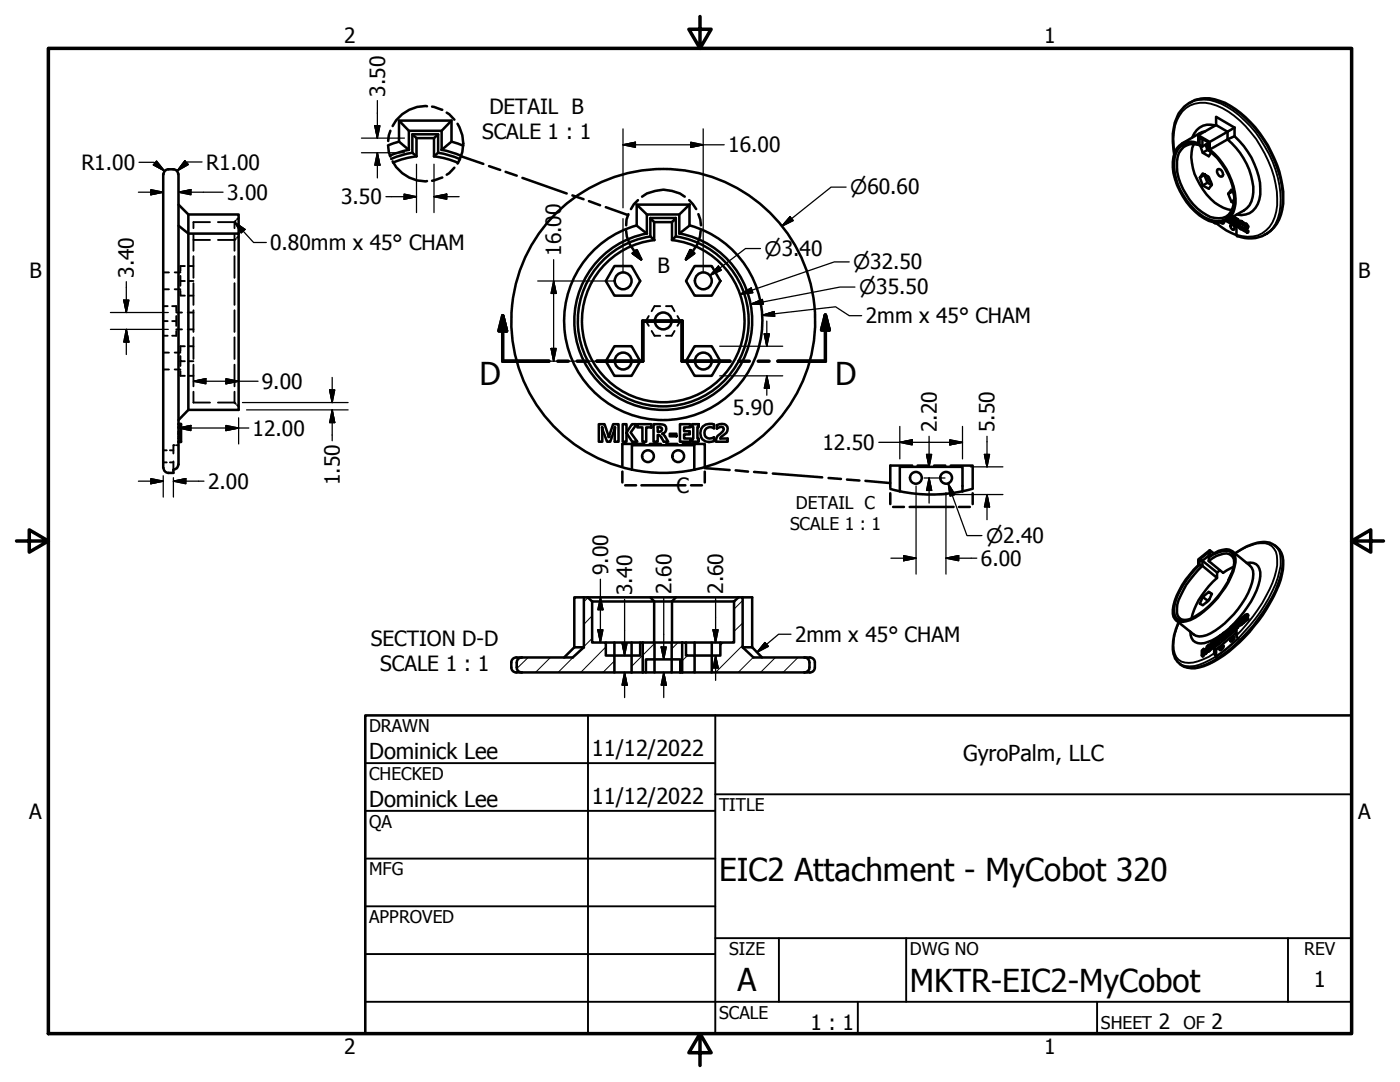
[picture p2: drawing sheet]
<svg xmlns="http://www.w3.org/2000/svg" width="279mm" height="216mm" viewBox="0 0 279 216" stroke-linecap="round" stroke-linejoin="round" font-family="sans-serif">
<!-- layer: Visible (ANSI) -->
<g fill="none" stroke="#000" stroke-width=".51">
<path d="M32.6 34.7v58.6M33.6 33.8h1M33.6 33.8a.98 .98 0 0 0-1 1M34.6 33.8a.98 .98 0 0 1 1 1M35.6 34.7v57.9a1.09 1.09 0 0 1-1 1.1v.7h-1M79.6 28.3l-2.2 .7M79.6 24.1h10.5v4.2l-2 1.6v-3.8h-6.5v3.8l-2-1.6zM79.6 24.1l2 2M81.6 29.9l-1.9 .5-1.9 .7M82.3 26.8l.8 .8h3.5M82.3 30.5l-1.8 .4-2.4 .8M83.1 31.2l-2.7 .5-2 .7"/>
<path d="M86.6 31.2l2.8 .6 2 .7M87.4 30.5l2.6 .6 1.8 .7M87.4 26.8l-.8 .8v3.6l.8-.7v-3.7h-5.1v3.7l.8 .7v-3.6M88.1 29.9l2.3 .6 1.7 .6M90.1 24.1l-2 2M90.1 28.3l2.4 .8M237.7 20.4l-.4 .2M238.3 28.8a8.1 8.1 0 0 0 .6 7 10.7 10.7 0 0 0 6.1 6l.8 .1M239.4 29v-1.6l1.8 1v1.6a13.2 13.2 0 0 1 5.1 10.3 3.5 3.5 0 0 1-5.1 3.5 12.9 12.9 0 0 1-6.9-10.4 4.3 4.3 0 0 1 1.9-4.5 4 4 0 0 1 3.8 .3M239.5 35.4l.5 1.6M240 29.2a3.3 3.3 0 0 0-5.1 3.1 12.3 12.3 0 0 0 5.8 10.6 3.8 3.8 0 0 0 4.5-.1 4.9 4.9 0 0 0 1.1-3.2M240 27.7v1.5"/>
<path d="M240.3 34.9l.7 1.5M240.5 34.8l-1 .6 .5-.8 1.2 .7 .7 1.5-.7 .9-1.2-.7M240.5 26.2l-1.1 .4-3.5 2M240.6 28.9l.4 1-1 .6-.5-1.5M241 28.6v.5l.2 .3M241 35.1a1.41 1.41 0 0 0 .7 1.2M241 29.9l.6 .4M241 28.6l.2 .1M241.2 28.5l-1.2 .7M241.4 28.3l-2.3-1.3v1.6a3.4 3.4 0 0 0-4.9 2.7 12.9 12.9 0 0 0 4.3 10.9 6.3 6.3 0 0 0 5.3 2.2 3.8 3.8 0 0 0 2.8-3.8 14 14 0 0 0-5.2-10.8M241.7 30.4l-.5 .8-1.2-.7M241.8 37l-.8-.6-1 .6"/>
<path d="M242.6 25a3.6 3.6 0 0 0-4.7 2.4M242.7 25v-1.7l3.7 2.2M242.7 25l-3.6 2M242.7 25l2.3 1.3M243 33.8a.9 .9 0 0 1 .9 .4 .9 .9 0 0 1-.1 1 1.02 1.02 0 0 1-.8-1.4zM245 26.3l-3.6 2v1.5M245 27.8a14.1 14.1 0 0 1 5.1 10.6 4.4 4.4 0 0 1-1.8 3.6l-3.6 2M245 27.8l-3.6 2M245 26.3v1.5M245.1 38.7l.6 1.6M246.1 38.2l.2 .6M246.1 38.1l-1 .6 .6-.9 .5 .3"/>
<path d="M246.3 39.9l-.6 .4 .6 .3M246.4 27.2a15.5 15.5 0 0 1 5.1 11.6 4.1 4.1 0 0 1-3.8 4.1l-.9-.1M246.4 25.5v1.7M246.4 27.2l-1.4 .6M246.4 25.5l-1.4 .8M35.6 45l2 1.6h10v35.2h-10M35.6 40.8l2 2v39l-2 2M37.6 42.8h10v3.8M122.6 53.1h3.4l1.8 3-1.8 2.9h-3.4l-1.7-2.9zM127.1 40.8h10.5v4.2l-2 1.6v-3.8h-6.5v3.8l-2-1.6zM127.1 40.8l2 2M127.1 45a19.8 19.8 0 0 0-10.9 30.4 19.8 19.8 0 0 0 32.3 0 19.8 19.8 0 0 0-10.9-30.4"/>
<path d="M129.1 46.6a17.7 17.7 0 0 0-11.5 27.2 17.7 17.7 0 0 0 29.6 0 17.7 17.7 0 0 0-11.6-27.2M129.8 43.5l.8 .8v3.6l-.8-.7zM129.8 43.5h5.1M129.8 47.2a17 17 0 0 0-11.8 26.1 17 17 0 0 0 28.7 0 17 17 0 0 0-11.8-26.1M130.6 44.3h3.5M130.6 47.9a16.2 16.2 0 0 0-12 24.8 16.2 16.2 0 0 0 27.5 0 16.2 16.2 0 0 0-12-24.8M134.1 44.3l.8-.8v3.7l-.8 .7M134.1 44.3v3.6M137.6 40.8l-2 2M138.6 53.1h3.4l1.8 3-1.8 2.9h-3.4l-1.7-2.9zM242.3 44.4l.3 .2 .1-.1M242.7 44.5a12.9 12.9 0 0 0 4.1 2.4"/>
<path d="M242.7 44.4v.1M244.3 44.3l-.2 .3-.5-.2M244.7 44.1l2.1 1.2v1.6l.1 .2M245.6 44.8a.65 .65 0 0 1 .7 .3 .65 .65 0 0 1 0 .7 .74 .74 0 0 1-.7-1zM247.3 44.1h.5M247.6 44.3l-.4-.1a1.01 1.01 0 0 0 .4 1.5M252.9 46.6l-.4 .2M122.6 69.1h3.4l1.8 3-1.8 2.9h-3.4l-1.7-2.9zM138.6 69.1h3.4l1.8 3-1.8 2.9h-3.4l-1.7-2.9zM32.6 93.4a.98 .98 0 0 0 1 1M35.6 84.6h.5M35.6 84.6h.5v3.5h-.5"/>
<path d="M36.1 88.1l-.5 .1M119.5 84.6h1.1l.9 2.6 .9-2.6h1v3.5h-.7v-2.8l-.9 2.8h-.6l-1.1-2.8 .1 2.8h-.7zM124.3 84.6h.7v1.7l1.1-1.7h1l-1.2 1.7 1.3 1.8h-1l-1.1-1.7-.1 1.7h-.7zM126.1 93.7a30.3 30.3 0 0 1-16.8-49.3 30.3 30.3 0 0 1 51.4 8.8 30.3 30.3 0 0 1-32.3 40.9l-2.3-.4M126.1 93.7v-4.9h12.5v4.9M127.2 84.6h2.8v.7h-1v2.8h-.8v-2.8h-1zM130.4 84.6l1.9 .1a.95 .95 0 0 1 .7 1 .95 .95 0 0 1-.8 .9l.5 .5 .6 1h-.8l-.5-.9-.6-.4h-.1v1.3h-.9zM131.3 85.2l.7 .1 .1 .4-.1 .3-.7 .2zM133.7 86.6h1.3v.5h-1.3zM135.7 84.6h2v.7h-1.2v.7h1.2v.7h-1.2v.8h1.3v.6h-2.1zM138.1 84.6h1.3v.6h-.2v2.3h.2v.6h-1.3v-.6h.3v-2.3h-.3zM140.3 85.1a2.33 2.33 0 0 1 2.2-.4v.8a1.16 1.16 0 0 0-1.6 .1 1.16 1.16 0 0 0 0 1.6 1.16 1.16 0 0 0 1.6 0v.8a1.85 1.85 0 0 1-2.4-.5 1.85 1.85 0 0 1 .2-2.4z"/>
<path d="M143.1 84.8a1.59 1.59 0 0 1 2.1 .4 1.4 1.4 0 0 1-.9 1.7l-.4 .3-.1 .3h1.4v.6h-2.3a1.73 1.73 0 0 1 .9-1.6l.7-.8-.2-.4-.3-.1-.9 .3zM177.7 97.6l1.9 .4M179.6 98a30.3 30.3 0 0 0 12.5 0M179.6 98v-4.8h12.5v4.8M194.1 97.5l-2 .5M116.5 119.2h-1.9v10M117.3 119.2h-.8v10M117.3 119.2h12.5l.8 .8v8.2M117.3 119.2l.9 .8M129.8 119.2h5.1M147.4 119.2h.8v10M147.4 119.2h-12.5l-.8 .8v8.2"/>
<path d="M147.4 119.2l-.9 .8M148.2 119.2h1.9v10M239.4 111.6l1.8-1.4v1.8M240 112.9l2.9 2.4v-1.1l.6-.4M240 112.9a16.7 16.7 0 0 0-5.1 7.7 2.7 2.7 0 0 0 .8 3l1.2 .1M240 111.9l-.6-.3v1.1M240 111.9v1M240 111.9l2.9 2.3M241 119.8l-.1 .3M241.2 118.1l.7 .4-.7 1.3-1.2 1-.5-.3 .5-1.4M241.2 112l2.9 2.3 2.1-1.2M241.2 112a5.1 5.1 0 0 1 4.1-1.4 1.72 1.72 0 0 1 1 1.6"/>
<path d="M241.2 111.3a6.3 6.3 0 0 1 3.8-1.4 1.91 1.91 0 0 1 1.3 2.4 15.2 15.2 0 0 1-5.1 8.7l-.9 .8a9.2 9.2 0 0 1-4.1 2 1.67 1.67 0 0 1-1.9-1.7 12.3 12.3 0 0 1 3.4-7.5l1.7-1.9 .6 .2M241.2 110.9l-1.2 1M241.4 109.8l-2.3 1.8v1.2a16.3 16.3 0 0 0-5 8.9 1.93 1.93 0 0 0 .6 2 1.93 1.93 0 0 0 2.1 .3 14.9 14.9 0 0 0 7-5.8 12.4 12.4 0 0 0 2.8-6.8 1.85 1.85 0 0 0-2.6-1.7l-.8 .2-1.8 1v-1.1l.9 .6M241.8 118.6l-.6-.5-1.2 1 1 .7 .4-.3M242.9 115.3a16.2 16.2 0 0 0-5.1 8.1M245.8 114.4l-.6 1.4M245.9 110l3.5 2.8a2.47 2.47 0 0 1 .7 2.6 17.7 17.7 0 0 1-9.3 11.3 2.6 2.6 0 0 1-2.5-.1l-3.6-2.8M248.8 112.3a2.12 2.12 0 0 1 2.2 .5 2.12 2.12 0 0 1 .5 2.1 17.3 17.3 0 0 1-5.1 9.4l-1.9 1.8M254.5 108.9l.3 .3M102 133.2a.98 .98 0 0 0 1 1M102 132.2v1M103 131.2a.98 .98 0 0 0-1 1"/>
<path d="M103.1 134.2h1M104.1 131.2a.98 .98 0 0 0-1 1v1a.98 .98 0 0 0 1 1M114.6 129.2h1.9M114.6 129.2l-2 2M116.5 129.2l-2.2 2h-11.2M118.2 120v8.2h2.7v2.6h1.7v3.4h-18.5M118.2 120h28.3M120.9 128.2h6.9M122.6 134.2h5.7M122.6 128.2v2.6h3.4v-2.6M128.3 128.2h2.3v3.4h-1.7v2.6h-.6M128.3 128.2h-.5v2.6h-1.8v3.4"/>
<path d="M128.3 128.2v6M128.9 134.2h1.7M130.6 131.6h3.4v2.6h-3.4zM130.6 128.2h3.4M134 134.2h2.1M136.1 128.2h.8v2.6h1.7v3.4h-2.5M136.1 128.2h-2.1v3.4h1.8v2.6M136.1 128.2v6M136.9 128.2h6.9M138.6 128.2v2.6h3.4v-2.6M138.6 134.2h3.4M146.5 120v8.2h-2.7v2.6h-1.8v3.4h18.5"/>
<path d="M148.2 129.2l2.2 2h11.2M148.2 129.2h1.9M150.1 129.2l2 2M160.5 131.2a.98 .98 0 0 1 1 1v1a.98 .98 0 0 1-1 1M160.5 134.2h1.1M161.6 131.2a.98 .98 0 0 1 1 1M162.6 133.2a.98 .98 0 0 1-1 1M162.6 132.2v1M235.3 132.3l.3 .4M237.6 126a2.1 2.1 0 0 0 2.7 2.3 9.4 9.4 0 0 0 3.4-1.6M242.3 129.3l4.5-3.6v1.2l.3 .5-2.2 1.9-2.2 1.7M242.7 129.6l-.4-.3v1.1l.4 .6"/>
<path d="M243.6 129.1l.5-.3 .1 .2a.91 .91 0 0 1-.7 .7v-.4zM246 127.1h.4v.2l-.6 .7h-.2a.81 .81 0 0 1 .4-.9zM246.8 126.2l-4.1 3.4v1.4M247.8 124.7l-.5 .1"/>
<circle cx="124.4" cy="56" r="1.68"/>
<circle cx="140.4" cy="56" r="1.68"/>
<circle cx="124.4" cy="72" r="1.68"/>
<circle cx="132.4" cy="64" r="1.68"/>
<circle cx="140.4" cy="72" r="1.68"/>
<circle cx="129.3" cy="91" r="1.17"/>
<circle cx="135.4" cy="91" r="1.17"/>
<circle cx="182.8" cy="95.3" r="1.17"/>
<circle cx="188.8" cy="95.3" r="1.17"/>
</g>
<!-- layer: Hidden (ANSI) -->
<g fill="none" stroke="#000" stroke-width=".38">
<path d="M32.6 57.7h1.1M32.6 54.4h1.1M34.9 57.7h1.1M34.9 54.4h1.1M36 55.1v1h.9M36 58v1h.9M36 56.1v.9M36.9 53.1h-.9v1M37.7 53.1h.9M37.7 56.1h.9M37.7 59h.9M38.6 46.7v3.3"/>
<path d="M38.6 51.1v4.3M38.6 56.5v4.3M38.6 47.9h3.3M41.9 44.3h-3.3v1.2M43.5 44.3h3.3M46.8 46.7v3.3M46.8 44.3v1.2M46.8 51.1v4.3M46.8 56.5v4.3M47.1 47.7l-.3 .2h-3.3M47.1 44l-.3 .3M47.6 47.2l-.3 .2"/>
<path d="M47.6 43.5l-.3 .3M32.6 61.1h.9M32.6 67h.9M32.6 64.1h.9M32.6 73.7h1.1M32.6 70.4h1.1M34.4 64.1h.8v.9M34.4 61.1h.8v1M34.9 73.7h1.1M34.9 70.4h1.1M35.2 66v1h-.8M35.2 63.1v1"/>
<path d="M35.2 65.7h1.1M35.2 62.4h1.1M36 71.1v1h.9M36 72.1v.9M36 74v1h.9M36.9 69.1h-.9v1M37.5 65.7h1.1M37.5 62.4h1.1M37.7 75h.9M37.7 69.1h.9M37.7 72.1h.9M38.6 61.9v4.3"/>
<path d="M38.6 67.3v4.3M38.6 72.8v4.3M38.6 78.2v2.1h3.3M46.8 61.9v4.3M46.8 67.3v4.3M46.8 72.8v4.3M46.8 78.2v2.1M129.5 63.1l-.6 1 .6 .9M130 66l.6 1h1.2M131.8 61.1h-1.2l-.6 1M132.9 61.1h1.1l.6 1M134.6 66l-.6 1h-1.1"/>
<path d="M135.2 63.1l.6 1-.6 .9M32.6 92.3h.7M32.6 89.9h.7M33.9 92.3h.7M33.9 89.9h.7M34.6 92.1v1.6M34.9 88.8h-.3v1.7M35.2 88.8h.4M35.6 84.7h.2M35.6 85.5h.2M35.6 85.2h.2M35.6 87.5h.2"/>
<path d="M35.6 87.2h.2M35.6 88h.2M35.6 86h.2M35.6 86.7h.2M35.6 85.3h.2M35.6 86.6h.2M35.6 86.4h.2M35.6 86.3h.2M35.6 86.1h.2M35.6 86.2h.2M35.6 86.8h.2M35.6 87.1h.2"/>
<path d="M35.6 84.8h.2M35.9 84.7h.2M35.9 85.5h.2M35.9 85.2h.2M35.9 87.5h.2M35.9 87.2h.2M35.9 88h.2M35.9 86h.2M35.9 86.7h.2M35.9 85.3h.2M35.9 86.6h.2M35.9 86.4h.2"/>
<path d="M35.9 86.3h.2M35.9 86.1h.2M35.9 86.2h.2M35.9 86.8h.2M35.9 87.1h.2M35.9 84.8h.2M43.5 80.3h3.3M46.8 80.3l.3 .3M47.3 80.8l.3 .3"/>
</g>
<!-- layer: Visible (ANSI) -->
<g fill="#000">
<circle cx="121.5" cy="87.2" r=".25"/>
<circle cx="132.2" cy="86.6" r=".25"/>
</g>
<!-- layer: Visible Narrow (ANSI) -->
<g fill="none" stroke="#000" stroke-width=".38">
<path d="M234.4 30.5a11.3 11.3 0 0 1 1-7.4 5.7 5.7 0 0 1 7.4-2 20.7 20.7 0 0 1 10.3 11 16 16 0 0 1 1.3 11.3 5.4 5.4 0 0 1-6.5 3.7l-1.1-.2M237.3 20.6a7.5 7.5 0 0 1 7.6 .7 23.6 23.6 0 0 1 10.7 18.6 8.1 8.1 0 0 1-2.3 6.3l-.8 .6M237.7 20.4a6.5 6.5 0 0 1 6.3 .1 22 22 0 0 1 10.9 13.2 15.6 15.6 0 0 1 .5 9.7 6.6 6.6 0 0 1-2.5 3.2M247.5 44.7l-.2 .1M247.8 44.1l-.2 .2M247.8 45.3l-.2 .2M248.6 45.4l-.2 .1M248.7 44.6l-.2 .2M249.1 45.3l-.2 .1M246.5 110.4a10 10 0 0 1 6-2 3 3 0 0 1 2.4 3.4 14.4 14.4 0 0 1-2.2 7.1 34.2 34.2 0 0 1-5.9 7.9M254.5 108.9a5 5 0 0 1 .8 5.1 27.7 27.7 0 0 1-7 12.1l-1.2 1.3M254.8 109.2a4 4 0 0 1 1.1 3.8 21.3 21.3 0 0 1-3.9 9.1 29.5 29.5 0 0 1-11.3 10.4 6 6 0 0 1-4.4 .5l-.7-.3"/>
<path d="M235.3 124.2a9.2 9.2 0 0 0-.9 6.2 2.58 2.58 0 0 0 2.8 1.9 9.6 9.6 0 0 0 5.1-1.9M240.1 130l.2 .2M240.5 129.9h.1M240.9 129.2l.1 .1M242.7 131a12 12 0 0 1-5.3 2l-1.5-.3-.6-.4M244 127l.2 .1M244.1 126.5l.2 .1M244.2 127l.2 .1M244.6 126.2l.2 .2M247.3 124.3l.2 .1M247.6 124.5l.2 .2M247.6 123.6l.2 .2"/>
<path d="M248.5 122.9l.1 .2M248.6 123.3l.1 .1M248.9 122.7l.2 .1"/>
</g>
<g fill="none" stroke="#000" stroke-width=".51">
<path d="M237.3 20.6a6.7 6.7 0 0 0-3.1 5.3l-.1 2.3 .2 2.5M237.7 20.4a6.7 6.7 0 0 1 5.7-.3 18.5 18.5 0 0 1 8.8 7.6 21.1 21.1 0 0 1 3.9 12.9 7.7 7.7 0 0 1-3.2 6M242.2 44.3l.2 .2M244.9 43.9l-.2 .1M245.1 43.8l.2 .1 .2-.3-.2 .1v.2M245.6 43.6v.9l.7 .5M245.9 43.8l.4 .3 .1-.2v.3l-.1 .1v-.2M245.9 44.4l.4 .3 .2-.1-.1 .4 .5 .3M246 43.3l.3 .2 .1-.1v.2M246 43.6v.1M246 44.2v.1M246.1 43.2l.3 .2"/>
<path d="M246.3 44.3l-.4-.2v.3l.6 .2M246.3 43.5l.1 .2M246.3 43.8l-.4-.3v.3l.1-.1 .4 .2M246.3 44.7l.1 .2M246.4 43.6l.5 .2h.2v.2h-.3v1l.2-.1M246.8 45h.2M246.9 45v.3l.2-.2M246.9 43.8v.3M247 44.1v.7M247.1 43.8l-.5-.4-.2 .2 .1 1.2h-.1M247.3 44.1l-.1 .1M247.5 44.5a.75 .75 0 0 0 .7 1"/>
<path d="M247.6 45.7l.4 .1M247.6 44.3l.4 .2M247.8 44.1l.4 .3M248 44.5l.2-.1v.3l-.2 .1zM248 44.8l-.5-.3a.58 .58 0 0 0-.1 .7 .58 .58 0 0 0 .6 .3M248.2 45.7v-.2h-.2v.3l.1-.1M248.2 44.7a.56 .56 0 0 1 .7 .4 .56 .56 0 0 1-.4 .7l-.1 .1M248.6 45.4l-.3 .1M248.8 45.7a.6 .6 0 0 0 .2-.8 .6 .6 0 0 0-.8-.2v.3a.35 .35 0 0 1 .5 .3l-.5 .4-.1 .3 .8 .4h.2v-.3l-.2 .1v.2M249.1 46.1l-.5-.3-.2 .1 .5 .3M252.5 46.8a6.7 6.7 0 0 1-5.6 .3M254.5 108.9a4.4 4.4 0 0 0-4.6-.3l-1.1 .4-2.4 1.4"/>
<path d="M254.8 109.2a4.6 4.6 0 0 1 1.2 4.5 25.7 25.7 0 0 1-5.7 11.3 24.4 24.4 0 0 1-10 7.9 4.9 4.9 0 0 1-4.7-.2M235.2 124.1a10.8 10.8 0 0 0-1 6.4l.3 .9 .8 .9M240.1 129.8l.3 .6M240.1 129.8v.1M240.1 129.8v.8l.2 .1-.3 .3-.2-.2 .3-.2M240.2 129.5l.3 .5 .4-1 .3-.3 .2 .1v1.1M240.3 130.1v.6M240.6 129.9l-.4-.4-.4 .3v1M241 129.9l-.2 .4M241.2 128.7v1l.2 .2-.2 .1-.2-.1v-.8l-.3 1.1 .1 .1-.2 .2-.2-.1 .3-.2M241.2 129.7l-.2 .2M241.8 128.8l.6 .2z"/>
<path d="M241.8 128.7l.2 .2v.4l-.2-.1zM241.8 129.2l-.2 .3 .1 .1 .3-.3M241.8 128.2v.5M241.8 128.7v.1M241.8 128.8l.2 .1M241.9 128.3l-.1-.1-.2 .3v1M242.5 127.6l-.4 .9 .5 .1 .1 .2-.3 .2M242.6 127.7l-.4 .2-.4 .8M242.6 128.6l-.4 .3M242.6 127.9l-.3 .6M242.9 127.8l-.1 .2-.2-.2 .3-.3v.8M243.2 127.3l.1 .1v.9l-.1-.2z"/>
<path d="M243.2 128.1l-.3 .2 .2 .2 .2-.2M243.5 126.8l.2 .3-.4 .3M243.5 127l-.3 .3M243.7 126.9l-.2-.1-.9 .8v.2M244 126.6v.3l.3-.5-.3 .2 .2 .1M244 127.1v.3l.2 .2-.3 .2-.2-.1 .3-.3M244.2 127.2l.4 .1-.4-.4-.2 .1 .2 .6M244.5 126.1l.3 .3-.2 .3M244.6 127.3l.3-.3-.6-.3 .3-.4-.1-.2-.8 .6v1M244.7 126.8l-.3 .3M245.3 125.9l.2 .3-.5 .4-.1-.2 .4-.5 .2 .3M245.3 126l-.4 .4"/>
<path d="M245.9 125.1v.2l.4-.3 .1 .3M246.3 125l.1 .3M246.3 125.2l-.4 .3 .1 .1M246.3 124.5l.1 .4-.1 .1M246.3 124.7l-.4 .4 .1 .1M246.3 125.5l-.7 .7M246.4 125.3l-.5 .4v-.2M246.4 124.9l-.1-.4-.7 .7v1l.1 .1 .8-.6-.2-.4M246.5 124.7h-.1l.1-.2-.1 1M246.5 125.5v.2M246.8 124.3v.7h.3v.2M246.9 124.9l.2 .3-.5 .4-.2-.1 .5-.4"/>
<path d="M246.9 124.1v.1M247 124.5h.1M247 124.3l-.1-.1-.1 .1 .2 .2v.5M247.1 124.2l-.2-.1-.5 .4v.2M247.1 124.7l.2 .1M248 123.2l-.6 .5a.69 .69 0 0 0-.3 1l.9-.6M248 123.2l.2 .4-.2-.2zM248 123.4a.7 .7 0 0 0-.6 1l.6-.4M248 124l.2 .3M248.2 123.6l-.5 .3-.2 .5M248.2 124.3l-.4 .4M248.2 123.3l.1-.2 .4-.2-.6 1.2-.1-.1"/>
<path d="M248.2 124.1v.2M248.9 123.3l.2 .3zM248.9 123.4l-.8 .7 .2 .1 .8-.6M248.9 122.6l.2 .2-.1 .2-.6 .6 .5-.8v-.2l-.4 .1-.3 .4v.2l.1 .1 .2-.2"/>
</g>
<g fill="#000">
<circle cx="244.9" cy="43.9" r=".25"/>
<circle cx="245.5" cy="43.6" r=".25"/>
<circle cx="248.6" cy="45.8" r=".25"/>
<circle cx="248.6" cy="45.4" r=".25"/>
<circle cx="240.5" cy="130" r=".25"/>
<circle cx="241" cy="129.1" r=".25"/>
<circle cx="242" cy="128.9" r=".25"/>
<circle cx="244.3" cy="126.7" r=".25"/>
</g>
<!-- layer: Detail Boundary (ANSI) -->
<g fill="none" stroke="#000" stroke-width=".51">
<path d="M77.5 29.2l.1 1.2 .3 .8M77.9 26.1l-.3 .9-.1 1.1M78.4 32.2a7.2 7.2 0 0 0 6.8 3.9M85.2 21.2a7.2 7.2 0 0 0-6.8 3.9M86.2 21.3l2.1 .6M88.3 35.4l-2.1 .7M89.2 22.5l.5 .3 1 1.1M90.7 33.5l-1 1-.5 .4M91.3 24.7a7.5 7.5 0 0 1 0 7.9M92 31.2l4.5 1.5M97.6 33.1l2.2 .8M100.9 34.3l2.2 .8"/>
<path d="M104.3 35.5l8.8 3.1M114.2 39l2.3 .8M127.3 39.9l-.8 .9-.6 .9M128.1 39.2a7.2 7.2 0 0 1 8.6 0M137.5 39.9l1.4 1.8M117.5 40.1l2.3 .9M120.9 41.3l4.4 1.6M125 46.1l.1 1.1 .6 1.6 2.3 3M125.4 42.7l-.4 1.1v1.2M126.3 50.5l.8-.6 .9 1.9zM137.8 49.9l.8 .6-1.7 1.3zM139.4 42.7l.4 1.1 .1 1.2"/>
<path d="M139.8 46.1l-.1 1.1-.6 1.6-2.2 3M124.2 94.1v2.2M124.8 96.8h2.1M128 96.8h8.8M128.6 88.6h-4.4v4.4M129.7 88.6h2.2M133 88.6h2.2M136.3 88.6h4.4v4.4M137.9 96.8h2.2M140.7 94.1v2.2M140.7 93.4l4.9 .4M146.8 93.9l2.5 .2"/>
<path d="M150.5 94.2l2.5 .2M154.2 94.5l9.9 .7M165.4 95.4l2.4 .2M169 95.7l2.5 .2M172.7 95.9l5 .5M177.7 98.4v2.2M182.1 92.9h-4.4v4.4M183.1 92.9h2.3M186.4 92.9h2.3M189.7 92.9h4.4v4.4M194.1 98.4v2.2M178.2 101.2h2.2"/>
<path d="M181.5 101.2h8.8M191.4 101.2h2.1"/>
</g>
<path d="M126.3 50.5l1.7 1.3zM126.3 50.5l.8-.6 .9 1.9zM137.8 49.9l-.9 1.9zM137.8 49.9l.8 .6-1.7 1.3z" fill="#000" stroke="#000" stroke-width=".51"/>
<!-- layer: Dimension (ANSI) -->
<path d="M100.3 63l.8 3h-1.5zM100.3 63v9.1h9.2M111.3 72.1h2.1M115.2 72.1h2.1M119.1 72.1h9.2v-8h7.8v8h9.6M147.4 72.1h2.1M151.3 72.1h2.2M164.7 62.9l.8 2.9h-1.5zM164.7 62.9v9.2h-9.4" fill="none" stroke="#000" stroke-width=".7"/>
<path d="M100.3 63l.8 3zM100.3 63l.8 3h-1.5zM164.7 62.9l.8 2.9zM164.7 62.9l.8 2.9h-1.5z" fill="#000" stroke="#000" stroke-width=".7"/>
<!-- layer: Border (ANSI) -->
<path d="M9.7 9.7h260v196.5h-260zM139.7 3.3v6.4l-2.2-3.9h4.4l-2.2 3.9M3.3 107.9h6.4l-3.9-2.2v4.5l3.9-2.3M269.7 107.9l3.9 2.3v-4.5l-3.9 2.2h6.4M139.7 206.2l2.2 3.9h-4.4l2.2-3.9v6.4" fill="none" stroke="#000" stroke-width=".7"/>
<!-- layer: Title (ANSI) -->
<g fill="none" stroke="#000" stroke-width=".38">
<path d="M72.9 152.3h69.8M117.3 142.7v63.5M142.7 158.5h127M142.7 142.7v63.5M72.9 161.8h69.8M72.9 171.3h69.8M72.9 199.9h196.8M72.9 180.8h69.8M72.9 190.4h69.8M142.7 187.2h127M155.4 187.2v12.7M171.2 199.9v6.3"/>
<path d="M180.8 187.2v12.7M218.9 199.9v6.3M257 187.2v12.7"/>
</g>
<path d="M72.9 142.7h196.8v63.5h-196.8z" fill="none" stroke="#000" stroke-width=".51"/>
<!-- layer: Hatch (ANSI) -->
<g fill="none" stroke="#000" stroke-width=".2">
<path d="M117.3 119.3l-.8 .8M148.2 119.8l-1.7 1.7M105.4 131.2l-2.3 2.2M109.9 131.2l-3 3M115.3 130.3l-3.9 3.9M118.2 127.4l-1.7 1.6M118.2 122.9l-1.7 1.7M120.9 129.1l-5 5.1M122.6 131.9l-2.3 2.3M130.6 128.4l-4.6 4.6M135.3 128.2l-1.3 1.3M137.2 130.8l-1.4 1.5"/>
<path d="M138.6 133.9l-.3 .3M144.3 128.2l-.5 .6M148.2 128.8l-5.4 5.4M148.2 124.3l-1.7 1.7M150.4 131.1l-3.1 3.1M154.7 131.2l-2.9 3M159.3 131.2l-3 3M161.5 133.4l-.7 .8"/>
</g>
<!-- layer: Dimension (ANSI) -->
<g fill="none" stroke="#000" stroke-width=".25">
<path d="M27.6 38.4h5M27.7 32.4h3l2.1 1.7M30.1 37.8l2.5 .6-2.5 .5zM31.2 32.1l1.6 2-2.2-1.2zM35.6 38.4l2.5-.6v1.1zM35.6 38.4h8.9M36.9 32.1l.7 .7-2.2 1.3zM40.3 32.3h-3l-1.9 1.8M72.1 27.6h8.6M72.1 30.5h8.6M74.8 25.1h1l-.5 2.5zM75.3 30.5l.5 2.5h-1z"/>
<path d="M75.3 20.1v7.5M75.3 30.5v5M77 39.2h6.1M80.6 38.7l2.5 .5-2.5 .6zM83.1 32.8v9.6M86.6 39.2l2.6-.5v1.1zM86.6 39.2h5M86.6 32.8v9.6M124.3 28.9l2.5-.5v1zM124.3 28.9h20.2M124.3 25.7v15.8M137.9 28.4l2.4 .5-2.4 .5z"/>
<path d="M140.3 25.7v28.7M168.8 37.3h-2.9l-9.9 7.8M24.7 59.9h1l-.5 2.5zM25.2 56.2v6.2M107.3 56.1h15.4M110.5 56.1l.5 2.4h-1zM110.5 51.8v20.3M124.3 43.6v10.8M143.4 53.1l.6 .8-2.3 1.1zM147.7 58.7l2.2-1.2 .3 .9zM151.8 49.6h-3l-7.1 5.4M157.7 43.2l.6 .8-2.3 1.1z"/>
<path d="M169.5 52.3h-3l-18.8 6.4M170.6 57.3h-3l-17.8 3.4M22 62.4h11.6M22 65.7h11.6M25.2 65.7l.5 2.6h-1zM25.2 65.7v5M38.6 76.1l2.5-.5v1zM38.6 76.1h12.9M45.1 75.6l2.5 .5-2.5 .5zM65.8 77.8h1l-.5 2.5zM66.3 75.3v5M107.3 72.1h15.4"/>
<path d="M110 69.5h1l-.5 2.6zM143.6 69.1h12.6M143.6 75h12.6M149.8 60.7l2.3-.9 .2 .9zM152.5 66.6h1l-.5 2.5zM153 75l.5 2.5h-1zM153 64.1v5M153 75v3.9M27.6 96h5M30.1 95.5l2.5 .5-2.5 .5zM32.6 94.9v4.3M34.6 96l2.5-.5v1z"/>
<path d="M34.6 96h6.1M34.6 95.3v3.9M35.6 85.4l2.5-.5v1zM35.6 85.4h14.1M45.1 84.9l2.5 .5-2.5 .5zM47.6 83.4v5.2M48.4 80.3h21.1M49.2 81.8h20.3M66.3 81.8l.5 2.5h-1zM66.3 81.8v6.1M175.4 88.3h16.7M179.6 88.3l2.5-.5v1z"/>
<path d="M179.6 85.1v6.5M182.8 97v17.6M184.4 95.4h4.2M184.9 90.7h1l-.5 2.5zM185.4 95.4l.5 2.5h-1zM185.4 87.1v6.1M185.4 95.4v5M187.4 98.7h1.6M188.8 98.3v16.3M189.2 96.5l1.4 2.2-1 .3zM189.2 96.5l3.8 10.4h3M189.5 87.8l2.6 .5-2.6 .5z"/>
<path d="M190.2 98.7h10M192.1 85.1v6.5M193.7 93.2h6.5M196.5 90.7h1l-.5 2.5zM197 98.7l.5 2.5h-1zM197 87.1v6.1M197 98.7v5M119.8 119.2l.5 2.5h-1zM119.8 115.6v12.6M124.7 119.6v11.2M132.5 119.4v12.2M142.8 119.3v8.9"/>
<path d="M177.8 111.4h5M180.3 110.9l2.5 .5-2.5 .5zM188.8 111.4l2.5-.5v1zM188.8 111.4h6.1M119.3 125.7h1l-.5 2.5zM124.1 128.3h1.1l-.5 2.5zM124.7 134.2l.5 2.5h-1.1zM124.7 134.2v5M132 129.1h1l-.5 2.5zM132.5 134.2l.5 2.5h-1zM132.5 134.2v5M142.3 125.7h1l-.5 2.5z"/>
<path d="M142.8 130.8l.5 2.5h-1zM142.8 130.8v5"/>
</g>
<g fill="#000" stroke="#000" stroke-width=".25">
<path d="M30.1 38.9l2.5-.5zM30.1 37.8l2.5 .6-2.5 .5zM30.6 32.9l2.2 1.2zM31.2 32.1l1.6 2-2.2-1.2zM36.9 32.1l-1.5 2zM36.9 32.1l.7 .7-2.2 1.3zM35.6 38.4l2.5-.6zM35.6 38.4l2.5-.6v1.1zM74.8 25.1l.5 2.5zM74.8 25.1h1l-.5 2.5zM75.3 30.5l.5 2.5zM75.3 30.5l.5 2.5h-1z"/>
<path d="M80.6 39.8l2.5-.6zM80.6 38.7l2.5 .5-2.5 .6zM86.6 39.2l2.6-.5zM86.6 39.2l2.6-.5v1.1zM124.3 28.9l2.5-.5zM124.3 28.9l2.5-.5v1zM137.9 29.4l2.4-.5zM137.9 28.4l2.4 .5-2.4 .5zM24.7 59.9l.5 2.5zM24.7 59.9h1l-.5 2.5zM110.5 56.1l.5 2.4zM110.5 56.1l.5 2.4h-1z"/>
<path d="M143.4 53.1l-1.7 1.9zM143.4 53.1l.6 .8-2.3 1.1zM147.7 58.7l2.2-1.2zM147.7 58.7l2.2-1.2 .3 .9zM149.8 60.7l2.3-.9zM149.8 60.7l2.3-.9 .2 .9zM157.7 43.2l-1.7 1.9zM157.7 43.2l.6 .8-2.3 1.1zM25.2 65.7l.5 2.6zM25.2 65.7l.5 2.6h-1zM38.6 76.1l2.5-.5zM38.6 76.1l2.5-.5v1z"/>
<path d="M45.1 76.6l2.5-.5zM45.1 75.6l2.5 .5-2.5 .5zM65.8 77.8l.5 2.5zM65.8 77.8h1l-.5 2.5zM110 69.5l.5 2.6zM110 69.5h1l-.5 2.6zM152.5 66.6l.5 2.5zM152.5 66.6h1l-.5 2.5zM153 75l.5 2.5zM153 75l.5 2.5h-1zM30.1 96.5l2.5-.5zM30.1 95.5l2.5 .5-2.5 .5z"/>
<path d="M34.6 96l2.5-.5zM34.6 96l2.5-.5v1zM35.6 85.4l2.5-.5zM35.6 85.4l2.5-.5v1zM45.1 85.9l2.5-.5zM45.1 84.9l2.5 .5-2.5 .5zM66.3 81.8l.5 2.5zM66.3 81.8l.5 2.5h-1zM179.6 88.3l2.5-.5zM179.6 88.3l2.5-.5v1zM184.9 90.7l.5 2.5zM184.9 90.7h1l-.5 2.5z"/>
<path d="M185.4 95.4l.5 2.5zM185.4 95.4l.5 2.5h-1zM189.5 88.8l2.6-.5zM189.5 87.8l2.6 .5-2.6 .5zM189.2 96.5l1.4 2.2zM189.2 96.5l1.4 2.2-1 .3zM196.5 90.7l.5 2.5zM196.5 90.7h1l-.5 2.5zM180.3 111.9l2.5-.5zM180.3 110.9l2.5 .5-2.5 .5zM188.8 111.4l2.5-.5zM188.8 111.4l2.5-.5v1z"/>
<path d="M197 98.7l.5 2.5zM197 98.7l.5 2.5h-1zM119.3 125.7l.5 2.5zM119.3 125.7h1l-.5 2.5zM119.8 119.2l.5 2.5zM119.8 119.2l.5 2.5h-1zM124.1 128.3l.6 2.5zM124.1 128.3h1.1l-.5 2.5zM124.7 134.2l.5 2.5zM124.7 134.2l.5 2.5h-1.1zM132 129.1l.5 2.5zM132 129.1h1l-.5 2.5z"/>
<path d="M132.5 134.2l.5 2.5zM132.5 134.2l.5 2.5h-1zM142.3 125.7l.5 2.5zM142.3 125.7h1l-.5 2.5zM142.8 130.8l.5 2.5zM142.8 130.8l.5 2.5h-1z"/>
</g>
<!-- layer: Symbol (ANSI) -->
<path d="M46.8 44.3l2.1 1.5-.8 .7zM46.8 44.3l3.8 4.1h2.5M152.1 62.9l2.4-.7 .1 .9zM152.1 62.9l14.7-1.7 2.7 1.8h2.5M152.7 128.2l.7 .8-2.3 1.2zM157.9 126.6h-2.5l-4.3 3.6" fill="none" stroke="#000" stroke-width=".25"/>
<path d="M46.8 44.3l2.1 1.5zM46.8 44.3l2.1 1.5-.8 .7zM152.1 62.9l2.4-.7zM152.1 62.9l2.4-.7 .1 .9zM152.7 128.2l-1.6 2zM152.7 128.2l.7 .8-2.3 1.2z" fill="#000" stroke="#000" stroke-width=".25"/>
<g font-size="6.3">
<text x="95.7" y="76.9">D</text>
<text x="166.7" y="76.9">D</text>
<text x="143.5" y="175.7">EIC2 Attachment - MyCobot 320</text>
<text x="147.2" y="197.7">A</text>
<text x="181.6" y="197.9">MKTR-EIC2-MyCobot</text>
</g>
<g font-size="4.4">
<text x="73.7" y="151.4">Dominick Lee</text>
<text x="118.1" y="150.8">11/12/2022</text>
<text x="192.2" y="151.8">GyroPalm, LLC</text>
<text x="73.7" y="161">Dominick Lee</text>
<text x="118.1" y="160.3">11/12/2022</text>
<text x="262.2" y="197">1</text>
</g>
<g font-size="4.2">
<text x="68.7" y="8.6">2</text>
<text x="208.4" y="8.6">1</text>
<text x="76.8" y="19.3" transform="rotate(-90 76.8 19.3)">3.50</text>
<text x="97.7" y="22.8">DETAIL B</text>
<text x="96.2" y="27.8">SCALE 1 : 1</text>
<text x="16.3" y="33.9">R1.00</text>
<text x="41.1" y="33.8">R1.00</text>
<text x="145.4" y="30.4">16.00</text>
<text x="45.3" y="39.9">3.00</text>
<text x="68.1" y="40.8">3.50</text>
<text x="53.9" y="49.9">0.80mm x 45° CHAM</text>
<text x="112" y="51.1" transform="rotate(-90 112 51.1)">16.00</text>
<text x="5.9" y="55.5">B</text>
<text x="26.7" y="55.4" transform="rotate(-90 26.7 55.4)">3.40</text>
<text x="131.2" y="54.4">B</text>
<text x="271.1" y="55.5">B</text>
<text x="172.8" y="64.5">2mm x 45° CHAM</text>
<text x="52.3" y="77.6">9.00</text>
<text x="146.2" y="82.7">5.90</text>
<text x="50.4" y="86.9">12.00</text>
<text x="164.1" y="89.8">12.50</text>
<text x="186.9" y="86.2" transform="rotate(-90 186.9 86.2)">2.20</text>
<text x="198.5" y="86.2" transform="rotate(-90 198.5 86.2)">5.50</text>
<text x="41.5" y="97.5">2.00</text>
<text x="67.8" y="96.8" transform="rotate(-90 67.8 96.8)">1.50</text>
<text x="135" y="98.4">C</text>
<text x="195.8" y="112.9">6.00</text>
<text x="121.3" y="114.7" transform="rotate(-90 121.3 114.7)">9.00</text>
<text x="126.2" y="118.8" transform="rotate(-90 126.2 118.8)">3.40</text>
<text x="134" y="118.6" transform="rotate(-90 134 118.6)">2.60</text>
<text x="144.3" y="118.5" transform="rotate(-90 144.3 118.5)">2.60</text>
<text x="74" y="129">SECTION D-D</text>
<text x="158.7" y="128.1">2mm x 45° CHAM</text>
<text x="75.9" y="134">SCALE 1 : 1</text>
<text x="5.8" y="163.4">A</text>
<text x="271" y="163.4">A</text>
<text x="161.7" y="205.5">1 : 1</text>
<text x="231.3" y="205.4">2</text>
<text x="241.8" y="205.4">2</text>
<text x="68.7" y="210.3">2</text>
<text x="208.4" y="210.3">1</text>
</g>
<g font-size="4">
<text x="169.7" y="38.8">⌀60.60</text>
<text x="152.6" y="51.1">⌀3.40</text>
<text x="170.2" y="53.7">⌀32.50</text>
<text x="171.4" y="58.7">⌀35.50</text>
<text x="196.8" y="108.3">⌀2.40</text>
</g>
<g font-size="3.5">
<text x="158.8" y="101.5">DETAIL C</text>
<text x="157.7" y="105.7">SCALE 1 : 1</text>
<text x="73.7" y="146">DRAWN</text>
<text x="73.7" y="155.6">CHECKED</text>
<text x="143.5" y="161.8">TITLE</text>
<text x="73.7" y="165.2">QA</text>
<text x="73.7" y="174.7">MFG</text>
<text x="73.7" y="184.2">APPROVED</text>
<text x="145.5" y="190.6">SIZE</text>
<text x="181.6" y="190.6">DWG NO</text>
<text x="260.3" y="190.5">REV</text>
<text x="143.5" y="203.3">SCALE</text>
<text x="219.7" y="205.4">SHEET</text>
<text x="236.2" y="205.4">OF</text>
</g>
</svg>
